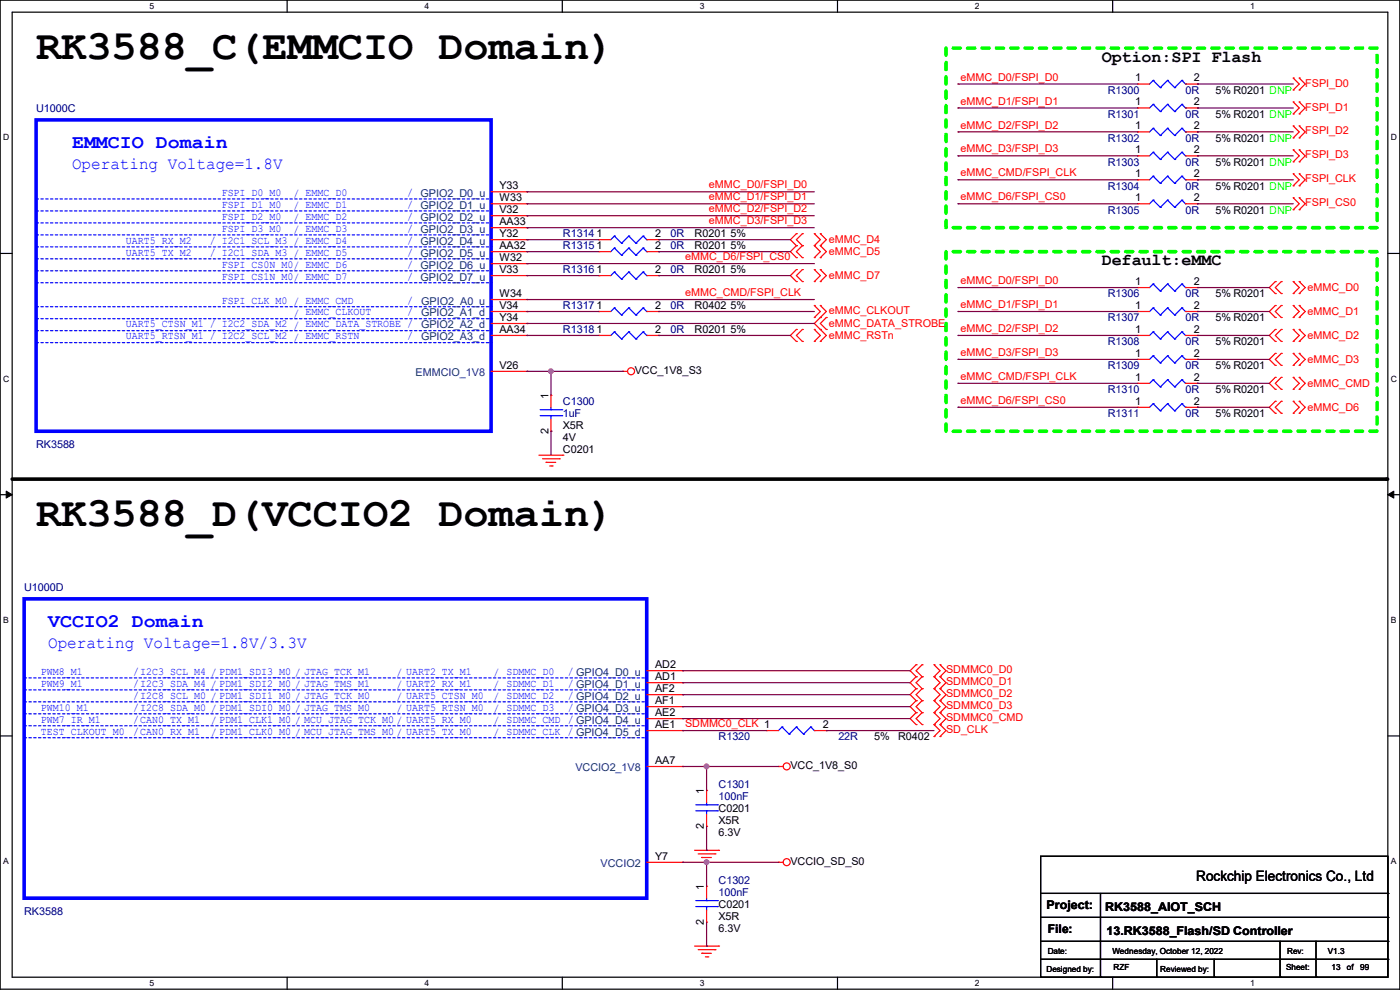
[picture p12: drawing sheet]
<svg xmlns="http://www.w3.org/2000/svg" width="297mm" height="210mm" viewBox="0 0 297 210" stroke-linecap="round" stroke-linejoin="round" font-family="sans-serif">
<path d="M0 0h297v209.8h-297zM2.6 2.6h291.8v204.7h-291.8z" fill="none" stroke="#000" stroke-width=".25"/>
<g fill="#fff">
<path d="M31.7 .3h1v2h-1z"/>
<path d="M31.7 207.6h1v1.9h-1z"/>
</g>
<path d="M60.9 0v2.6M60.9 207.3v2.5" fill="none" stroke="#000" stroke-width=".25"/>
<g fill="#fff">
<path d="M90.1 .3h1v2h-1z"/>
<path d="M90.1 207.6h1v1.9h-1z"/>
</g>
<path d="M119.3 0v2.6M119.3 207.3v2.5" fill="none" stroke="#000" stroke-width=".25"/>
<g fill="#fff">
<path d="M148.5 .3h.9v2h-.9z"/>
<path d="M148.5 207.6h.9v1.9h-.9z"/>
</g>
<path d="M177.7 0v2.6M177.7 207.3v2.5" fill="none" stroke="#000" stroke-width=".25"/>
<g fill="#fff">
<path d="M206.8 .3h1v2h-1z"/>
<path d="M206.8 207.6h1v1.9h-1z"/>
</g>
<path d="M236.1 0v2.6M236.1 207.3v2.5" fill="none" stroke="#000" stroke-width=".25"/>
<g fill="#fff">
<path d="M265.2 .3h1v2h-1z"/>
<path d="M265.2 207.6h1v1.9h-1z"/>
<path d="M.7 28.2h1.2v1.9h-1.2z"/>
<path d="M295.1 28.2h1.2v1.9h-1.2z"/>
<path d="M.7 79.3h1.2v2h-1.2z"/>
<path d="M295.1 79.3h1.2v2h-1.2z"/>
</g>
<path d="M0 53.8h2.6M294.4 53.8h2.6" fill="none" stroke="#000" stroke-width=".25"/>
<g fill="#fff">
<path d="M.7 130.5h1.2v2h-1.2z"/>
<path d="M295.1 130.5h1.1v2h-1.1z"/>
</g>
<path d="M0 104.9h2.6M294.4 104.9h2.6" fill="none" stroke="#000" stroke-width=".25"/>
<path d="M1.3 104.2l1.3 .7-1.3 .8zM294.4 104.9l1.3-.7v1.5z" fill="#000" stroke="#000" stroke-width=".21"/>
<g fill="#fff">
<path d="M.7 181.7h1.2v2h-1.2z"/>
<path d="M295.1 181.7h1.1v2h-1.1z"/>
</g>
<g fill="none" stroke="#000" stroke-width=".25">
<path d="M0 156.1h2.6M294.4 156.1h2.6M220.8 181.7h73.6v25.6h-73.6zM220.8 189.5h73.6M220.8 194.6h73.6M220.8 199.7h73.6M233.5 189.5v17.8M271.6 199.7v7.6M279.2 199.7v7.6M294.4 189.5h.1M294.4 194.6h.1M294.4 199.7h.1"/>
<path d="M220.8 203.5h73.6M233.5 207.3h.1M245.4 207.3h.1M245.4 203.5v3.8M257.6 207.3h.1M257.6 203.5v3.8M271.6 207.3h.1M279.2 207.3h.1M294.4 203.5h.1"/>
</g>
<path d="M2.6 101.6h291.6" fill="none" stroke="#000" stroke-width=".76"/>
<circle cx="294.2" cy="101.6" r=".38" fill="#000"/>
<path d="M200.7 10.2h91.4v38.1h-91.4zM200.7 53.4h91.4v38.1h-91.4z" fill="none" stroke="#0f0" stroke-width=".76" stroke-dasharray="1.5 1.5"/>
<g fill="none" stroke="#f00" stroke-width=".25">
<path d="M241.3 17.8h.1M241.3 17.8h2.6M251.5 17.8h2.5M254 17.8h.1M274.4 19.1h.1M274.4 16.6h.1M274.4 16.6l1.2 1.2-1.2 1.3M275.6 19.1h.1M275.6 16.6h.1M275.6 16.6l1.3 1.2-1.3 1.3M241.3 28h.1M241.3 33.1h.1"/>
<path d="M241.3 22.9h.1M241.3 38.1h.1M241.3 28h2.6M241.3 33.1h2.6M241.3 22.9h2.6M241.3 38.1h2.6M251.5 28h2.5M251.5 33.1h2.5M251.5 22.9h2.5M251.5 38.1h2.5M254 28h.1M254 33.1h.1"/>
<path d="M254 22.9h.1M254 38.1h.1M274.4 24.2h.1M274.4 21.6h.1M274.4 29.3h.1M274.4 26.7h.1M274.4 34.3h.1M274.4 31.8h.1M274.4 39.4h.1M274.4 36.9h.1M274.4 21.6l1.2 1.3-1.2 1.3M274.4 26.7l1.2 1.3-1.2 1.3"/>
<path d="M274.4 31.8l1.2 1.3-1.2 1.2M274.4 36.9l1.2 1.2-1.2 1.3M275.6 24.2h.1M275.6 21.6h.1M275.6 29.3h.1M275.6 26.7h.1M275.6 34.3h.1M275.6 31.8h.1M275.6 39.4h.1M275.6 36.9h.1M275.6 21.6l1.3 1.3-1.3 1.3M275.6 26.7l1.3 1.3-1.3 1.3"/>
<path d="M275.6 31.8l1.3 1.3-1.3 1.2M275.6 36.9l1.3 1.2-1.3 1.3M104.2 50.8h7.6M104.2 45.8h7.6M104.2 58.5h7.6M104.2 55.9h7.6M104.2 43.2h7.6M104.2 40.7h7.6M104.2 53.4h7.6M104.2 48.3h7.6M111.8 45.8h.1M111.8 58.5h.1"/>
<path d="M111.8 55.9h.1M111.8 43.2h.1M111.8 50.8h.1M111.8 40.7h.1M111.8 53.4h.1M111.8 48.3h.1M127 50.8h.1M127 53.4h.1M127 58.5h.1M127 50.8h2.6M127 58.5h2.6M127 53.4h2.6"/>
<path d="M137.2 50.8h2.5M137.2 58.5h2.5M137.2 53.4h2.5M139.7 50.8h.1M139.7 53.4h.1M139.7 58.5h.1M169 57.2h.1M169 59.7h.1M169 49.6h.1M169 52.1h.1M169 54.7h.1M169 57.2l-1.3 1.3 1.3 1.2"/>
<path d="M169 49.6l-1.3 1.2 1.3 1.3M169 52.1l-1.3 1.3 1.3 1.3M170.2 59.7h.1M170.2 57.2h.1M170.2 52.1h.1M170.2 49.6h.1M170.2 54.7h.1M170.2 57.2l-1.2 1.3 1.2 1.2M170.2 49.6l-1.2 1.2 1.2 1.3M170.2 52.1l-1.2 1.3 1.2 1.3M172.8 59.7h.1M172.8 57.2h.1"/>
<path d="M172.8 52.1h.1M172.8 49.6h.1M172.8 54.7h.1M172.8 52.1l1.2 1.3-1.2 1.3M172.8 57.2l1.2 1.3-1.2 1.2M172.8 49.6l1.2 1.2-1.2 1.3M174 59.7h.1M174 57.2h.1M174 52.1h.1M174 49.6h.1M174 54.7h.1M174 49.6l1.3 1.2-1.3 1.3"/>
<path d="M174 57.2l1.3 1.3-1.3 1.2M174 52.1l1.3 1.3-1.3 1.3M241.3 43.2h.1M241.3 43.2h2.6M251.5 43.2h2.5M254 43.2h.1M270.6 59.7h.1M270.6 59.7l-1.3 1.3 1.3 1.3M271.8 59.7h.1M271.8 59.7l-1.2 1.3 1.2 1.3M274.4 44.5h.1M274.4 42h.1"/>
<path d="M274.4 59.7h.1M274.4 42l1.2 1.2-1.2 1.3M274.4 59.7l1.2 1.3-1.2 1.3M275.6 44.5h.1M275.6 42h.1M275.6 59.7h.1M275.6 42l1.3 1.2-1.3 1.3M275.6 59.7l1.3 1.3-1.3 1.3M104.2 78.8h7.6M104.2 71.2h7.6M104.2 66.1h7.6M104.2 63.5h7.6"/>
<path d="M104.2 68.6h7.6M111.8 78.8h.1M111.8 66.1h.1M111.8 63.5h.1M111.8 68.6h.1M111.8 71.2h.1M127 71.2h.1M127 66.1h.1M127 71.2h2.6M127 66.1h2.6M132.1 78.8h.1M132.1 78.8h1"/>
<path d="M137.2 71.2h2.5M137.2 66.1h2.5M139.7 71.2h.1M139.7 66.1h.1M169 69.9h.1M169 72.4h.1M169 69.9l-1.3 1.3 1.3 1.2M170.2 72.4h.1M170.2 69.9h.1M170.2 69.9l-1.2 1.3 1.2 1.2M172.8 72.4h.1M172.8 69.9h.1"/>
<path d="M172.8 67.4h.1M172.8 64.8h.1M172.8 64.8l1.2 1.3-1.2 1.3M172.8 69.9l1.2 1.3-1.2 1.2M174 72.4h.1M174 69.9h.1M174 67.4h.1M174 64.8h.1M174 64.8l1.3 1.3-2.5 2.5 2.5 2.6-1.3 1.2M175.3 69.9h.1M175.3 67.4h.1M175.3 67.4l-1.3 1.2 1.3 1.3"/>
<path d="M241.3 61h.1M241.3 76.2h.1M241.3 71.2h.1M241.3 66.1h.1M241.3 71.2h2.6M241.3 66.1h2.6M241.3 61h2.6M241.3 76.2h2.6M251.5 71.2h2.5M251.5 66.1h2.5M251.5 61h2.5M251.5 76.2h2.5"/>
<path d="M254 61h.1M254 76.2h.1M254 71.2h.1M254 66.1h.1M270.6 62.3h.1M270.6 64.8h.1M270.6 67.4h.1M270.6 69.9h.1M270.6 72.4h.1M270.6 75h.1M270.6 77.5h.1M270.6 64.8l-1.3 1.3 1.3 1.3"/>
<path d="M270.6 69.9l-1.3 1.3 1.3 1.2M270.6 75l-1.3 1.2 1.3 1.3M271.8 62.3h.1M271.8 67.4h.1M271.8 64.8h.1M271.8 72.4h.1M271.8 69.9h.1M271.8 77.5h.1M271.8 75h.1M271.8 64.8l-1.2 1.3 1.2 1.3M271.8 69.9l-1.2 1.3 1.2 1.2M271.8 75l-1.2 1.2 1.2 1.3"/>
<path d="M274.4 62.3h.1M274.4 67.4h.1M274.4 64.8h.1M274.4 72.4h.1M274.4 69.9h.1M274.4 77.5h.1M274.4 75h.1M274.4 69.9l1.2 1.3-1.2 1.2M274.4 64.8l1.2 1.3-1.2 1.3M274.4 75l1.2 1.2-1.2 1.3M275.6 62.3h.1M275.6 67.4h.1"/>
<path d="M275.6 64.8h.1M275.6 72.4h.1M275.6 69.9h.1M275.6 77.5h.1M275.6 75h.1M275.6 64.8l1.3 1.3-1.3 1.3M275.6 69.9l1.3 1.3-1.3 1.2M275.6 75l1.3 1.2-1.3 1.3M114.3 96.6h5.1M115.1 97.3h3.6M115.9 98.1h.1M115.9 98.1h2"/>
<path d="M116.6 98.8h.5M116.9 83.9h.1M116.9 91.5h.1M116.9 83.9v2.5M116.9 88.9v2.6M117.1 98.8h.1M118.7 97.3h.1M119.4 96.6h.1M241.3 86.4h.1M241.3 81.3h.1M241.3 86.4h2.6M241.3 81.3h2.6"/>
<path d="M251.5 86.4h2.5M251.5 81.3h2.5M254 86.4h.1M254 81.3h.1M270.6 80.1h.1M270.6 82.6h.1M270.6 85.1h.1M270.6 87.7h.1M270.6 80.1l-1.3 1.2 1.3 1.3M270.6 85.1l-1.3 1.3 1.3 1.3M271.8 82.6h.1M271.8 80.1h.1"/>
<path d="M271.8 87.7h.1M271.8 85.1h.1M271.8 80.1l-1.2 1.2 1.2 1.3M271.8 85.1l-1.2 1.3 1.2 1.3M274.4 82.6h.1M274.4 80.1h.1M274.4 87.7h.1M274.4 85.1h.1M274.4 80.1l1.2 1.2-1.2 1.3M274.4 85.1l1.2 1.3-1.2 1.3M275.6 82.6h.1M275.6 80.1h.1"/>
<path d="M275.6 87.7h.1M275.6 85.1h.1M275.6 80.1l1.3 1.2-1.3 1.3M275.6 85.1l1.3 1.3-1.3 1.3M137.2 155h7.6M137.2 147.4h7.6M137.2 149.9h7.6M137.2 152.4h7.6M137.2 142.3h7.6M137.2 144.8h7.6M144.8 147.4h.1M144.8 149.9h.1"/>
<path d="M144.8 152.4h.1M144.8 155h.1M144.8 142.3h.1M144.8 144.8h.1M162.6 155h.1M162.6 155h2.5M172.8 155h2.5M175.3 155h.1M194.4 151.2h.1M194.4 153.7h.1M194.4 146.1h.1M194.4 148.6h.1"/>
<path d="M194.4 141h.1M194.4 143.6h.1M194.4 148.6l-1.3 1.3 1.3 1.3M194.4 146.1l-1.3 1.3 1.3 1.2M194.4 151.2l-1.3 1.2 1.3 1.3M194.4 143.6l-1.3 1.2 1.3 1.3M194.4 141l-1.3 1.3 1.3 1.3M195.6 153.7h.1M195.6 151.2h.1M195.6 148.6h.1M195.6 146.1h.1M195.6 143.6h.1"/>
<path d="M195.6 141h.1M195.6 146.1l-1.2 1.3 1.2 1.2M195.6 151.2l-1.2 1.2 1.2 1.3M195.6 141l-1.2 1.3 1.2 1.3M195.6 148.6l-1.2 1.3 1.2 1.3M195.6 143.6l-1.2 1.2 1.2 1.3M198.2 153.7h.1M198.2 151.2h.1M198.2 148.6h.1M198.2 146.1h.1M198.2 143.6h.1M198.2 141h.1"/>
<path d="M198.2 156.3h.1M198.2 141l1.2 1.3-1.2 1.3M198.2 146.1l1.2 1.3-1.2 1.2M198.2 151.2l1.2 1.2-1.2 1.3M198.2 153.7l1.2 1.3-1.2 1.3M198.2 143.6l1.2 1.2-1.2 1.3M198.2 148.6l1.2 1.3-1.2 1.3M199.4 153.7h.1M199.4 151.2h.1M199.4 148.6h.1M199.4 146.1h.1M199.4 143.6h.1"/>
<path d="M199.4 141h.1M199.4 156.3h.1M199.4 141l1.3 1.3-1.3 1.3M199.4 146.1l1.3 1.3-1.3 1.2M199.4 143.6l1.3 1.2-1.3 1.3M199.4 151.2l1.3 1.2-1.3 1.3M199.4 153.7l1.3 1.3-1.3 1.3M199.4 148.6l1.3 1.3-1.3 1.3M137.2 162.6h7.6M144.8 162.6h.1M149.9 167.7h.1M149.9 175.3h.1"/>
<path d="M149.9 167.7v2.5M149.9 172.8v2.5M165.1 162.6h.1M165.1 162.6h1.1M137.2 182.9h7.6M144.8 182.9h.1M147.4 180.4h5M148.1 181.1h3.6M148.9 181.9h.1M148.9 181.9h2M149.6 182.7h.6M149.9 188h.1"/>
<path d="M149.9 195.6h.1M149.9 188v2.5M149.9 193.1v2.5M150.2 182.7h.1M151.7 181.1h.1M152.4 180.4h.1M165.1 182.9h.1M165.1 182.9h1.1M147.4 200.7h5M148.1 201.5h3.6M148.9 202.2h.1M148.9 202.2h2"/>
<path d="M149.6 203h.6M150.2 203h.1M151.7 201.5h.1M152.4 200.7h.1"/>
<circle cx="133.9" cy="78.8" r=".74"/>
<circle cx="166.9" cy="162.6" r=".74"/>
<circle cx="166.9" cy="182.9" r=".74"/>
</g>
<g fill="none" stroke="#00f" stroke-width=".25">
<path d="M244.6 17.1h.1M244.6 17.1l-.7 .7M244.6 17.1l1.6 1.5M246.2 18.6h.1M247.7 17.1h.1M247.7 17.1l-1.5 1.5M247.7 17.1l1.5 1.5M249.2 18.6h.1M250.7 17.1h.1M250.7 17.1l-1.5 1.5M250.7 17.1l.8 .7M251.5 17.8h.1"/>
<path d="M244.6 27.2h.1M244.6 32.3h.1M244.6 22.1h.1M244.6 37.4h.1M244.6 27.2l-.7 .8M244.6 27.2l1.6 1.5M244.6 32.3l-.7 .8M244.6 32.3l1.6 1.5M244.6 22.1l-.7 .8M244.6 22.1l1.6 1.6M244.6 37.4l-.7 .7M244.6 37.4l1.6 1.5"/>
<path d="M246.2 28.7h.1M246.2 33.8h.1M246.2 23.7h.1M246.2 38.9h.1M247.7 27.2h.1M247.7 32.3h.1M247.7 22.1h.1M247.7 37.4h.1M247.7 27.2l-1.5 1.5M247.7 27.2l1.5 1.5M247.7 32.3l-1.5 1.5M247.7 32.3l1.5 1.5"/>
<path d="M247.7 22.1l-1.5 1.6M247.7 22.1l1.5 1.6M247.7 37.4l-1.5 1.5M247.7 37.4l1.5 1.5M249.2 28.7h.1M249.2 33.8h.1M249.2 23.7h.1M249.2 38.9h.1M250.7 27.2h.1M250.7 32.3h.1M250.7 22.1h.1M250.7 37.4h.1"/>
<path d="M250.7 27.2l-1.5 1.5M250.7 27.2l.8 .8M250.7 32.3l-1.5 1.5M250.7 32.3l.8 .8M250.7 22.1l-1.5 1.6M250.7 22.1l.8 .8M250.7 37.4l-1.5 1.5M250.7 37.4l.8 .7M251.5 28h.1M251.5 33.1h.1M251.5 22.9h.1M251.5 38.1h.1"/>
<path d="M130.3 50.1h.1M130.3 52.6h.1M130.3 57.7h.1M130.3 50.1l-.7 .7M130.3 50.1l1.6 1.5M130.3 52.6l-.7 .8M130.3 52.6l1.6 1.5M130.3 57.7l-.7 .8M130.3 57.7l1.6 1.5M131.9 51.6h.1M131.9 54.1h.1M131.9 59.2h.1"/>
<path d="M133.4 50.1h.1M133.4 52.6h.1M133.4 57.7h.1M133.4 50.1l-1.5 1.5M133.4 50.1l1.5 1.5M133.4 52.6l-1.5 1.5M133.4 52.6l1.5 1.5M133.4 57.7l-1.5 1.5M133.4 57.7l1.5 1.5M134.9 51.6h.1M134.9 54.1h.1M134.9 59.2h.1"/>
<path d="M136.4 50.1h.1M136.4 52.6h.1M136.4 57.7h.1M136.4 50.1l-1.5 1.5M136.4 50.1l.8 .7M136.4 52.6l-1.5 1.5M136.4 52.6l.8 .8M136.4 57.7l-1.5 1.5M136.4 57.7l.8 .8M137.2 50.8h.1M137.2 53.4h.1M137.2 58.5h.1"/>
<path d="M244.6 42.5h.1M244.6 42.5l-.7 .7M244.6 42.5l1.6 1.5M246.2 44h.1M247.7 42.5h.1M247.7 42.5l-1.5 1.5M247.7 42.5l1.5 1.5M249.2 44h.1M250.7 42.5h.1M250.7 42.5l-1.5 1.5M250.7 42.5l.8 .7M251.5 43.2h.1"/>
<path d="M130.3 70.4h.1M130.3 65.3h.1M130.3 70.4l-.7 .8M130.3 70.4l1.6 1.5M130.3 65.3l-.7 .8M130.3 65.3l1.6 1.5M131.9 71.9h.1M131.9 66.8h.1M133.4 70.4h.1M133.4 65.3h.1M133.4 70.4l-1.5 1.5M133.4 70.4l1.5 1.5"/>
<path d="M133.4 65.3l-1.5 1.5M133.4 65.3l1.5 1.5M134.9 71.9h.1M134.9 66.8h.1M136.4 70.4h.1M136.4 65.3h.1M136.4 70.4l-1.5 1.5M136.4 70.4l.8 .8M136.4 65.3l-1.5 1.5M136.4 65.3l.8 .8M137.2 71.2h.1M137.2 66.1h.1"/>
<path d="M244.6 60.2h.1M244.6 75.5h.1M244.6 70.4h.1M244.6 65.3h.1M244.6 60.2l-.7 .8M244.6 60.2l1.6 1.6M244.6 75.5l-.7 .7M244.6 75.5l1.6 1.5M244.6 70.4l-.7 .8M244.6 70.4l1.6 1.5M244.6 65.3l-.7 .8M244.6 65.3l1.6 1.5"/>
<path d="M246.2 61.8h.1M246.2 77h.1M246.2 71.9h.1M246.2 66.8h.1M247.7 60.2h.1M247.7 75.5h.1M247.7 70.4h.1M247.7 65.3h.1M247.7 60.2l-1.5 1.6M247.7 60.2l1.5 1.6M247.7 75.5l-1.5 1.5M247.7 75.5l1.5 1.5"/>
<path d="M247.7 70.4l-1.5 1.5M247.7 70.4l1.5 1.5M247.7 65.3l-1.5 1.5M247.7 65.3l1.5 1.5M249.2 61.8h.1M249.2 77h.1M249.2 71.9h.1M249.2 66.8h.1M250.7 60.2h.1M250.7 75.5h.1M250.7 70.4h.1M250.7 65.3h.1"/>
<path d="M250.7 60.2l-1.5 1.6M250.7 60.2l.8 .8M250.7 75.5l-1.5 1.5M250.7 75.5l.8 .7M250.7 70.4l-1.5 1.5M250.7 70.4l.8 .8M250.7 65.3l-1.5 1.5M250.7 65.3l.8 .8M251.5 61h.1M251.5 76.2h.1M251.5 71.2h.1M251.5 66.1h.1"/>
<path d="M114.6 88.2h4.6M114.6 86.9h4.6M116.9 86.9h.1M116.9 88.2h.1M116.9 86.4v.5M116.9 88.2v.7M119.2 88.2h.1M119.2 86.9h.1M244.6 85.6h.1M244.6 80.6h.1M244.6 85.6l-.7 .8M244.6 85.6l1.6 1.6"/>
<path d="M244.6 80.6l-.7 .7M244.6 80.6l1.6 1.5M246.2 87.2h.1M246.2 82.1h.1M247.7 85.6h.1M247.7 80.6h.1M247.7 85.6l-1.5 1.6M247.7 85.6l1.5 1.6M247.7 80.6l-1.5 1.5M247.7 80.6l1.5 1.5M249.2 87.2h.1M249.2 82.1h.1"/>
<path d="M250.7 85.6h.1M250.7 80.6h.1M250.7 85.6l-1.5 1.6M250.7 85.6l.8 .8M250.7 80.6l-1.5 1.5M250.7 80.6l.8 .7M251.5 86.4h.1M251.5 81.3h.1M165.9 154.2h.1M165.9 154.2l-.8 .8M165.9 154.2l1.5 1.5M167.4 155.7h.1"/>
<path d="M169 154.2h.1M169 154.2l-1.6 1.5M169 154.2l1.5 1.5M170.5 155.7h.1M172 154.2h.1M172 154.2l-1.5 1.5M172 154.2l.8 .8M172.8 155h.1M147.6 172h4.6M147.6 170.7h4.6M149.9 170.7h.1M149.9 172h.1"/>
<path d="M149.9 170.2v.5M149.9 172v.8M152.2 172h.1M152.2 170.7h.1M147.6 192.3h4.6M147.6 191.1h4.6M149.9 191.1h.1M149.9 192.3h.1M149.9 190.5v.6M149.9 192.3v.8M152.2 192.3h.1M152.2 191.1h.1"/>
</g>
<path d="M7.7 25.4h96.5v66.1h-96.5zM5.1 127h132.1v63.5h-132.1z" fill="none" stroke="#00f" stroke-width=".76"/>
<g fill="none" stroke="#00f" stroke-width=".25" stroke-dasharray=".5 .5">
<path d="M7.7 60h96.5M7.7 47.3h96.5M7.7 44.7h96.5M7.7 57.4h96.5M7.7 54.9h96.5M7.7 52.4h96.5M7.7 42.2h96.5M7.7 49.8h96.5M104.2 60h.1M104.2 47.3h.1M104.2 44.7h.1M104.2 57.4h.1"/>
<path d="M104.2 54.9h.1M104.2 52.4h.1M104.2 42.2h.1M104.2 49.8h.1M7.7 65.1h96.5M7.7 72.7h96.5M7.7 67.6h96.5M7.7 70.1h96.5M104.2 65.1h.1M104.2 72.7h.1M104.2 67.6h.1M104.2 70.1h.1"/>
<path d="M5.1 151.4h131.8M5.1 154h131.8M5.1 148.9h131.8M5.1 146.3h131.8M5.1 156.5h131.8M5.1 143.8h131.8M136.9 151.4h.1M136.9 154h.1M136.9 148.9h.1M136.9 146.3h.1M136.9 156.5h.1M136.9 143.8h.1"/>
</g>
<g fill="none" stroke="#800040" stroke-width=".25">
<path d="M203.2 17.8h.1M203.2 17.8h38.1M254 17.8h.1M254 17.8h20.4M203.2 38.1h.1M203.2 33.1h.1M203.2 28h.1M203.2 22.9h.1M203.2 38.1h38.1M203.2 33.1h38.1M203.2 28h38.1M203.2 22.9h38.1"/>
<path d="M254 22.9h.1M254 28h.1M254 33.1h.1M254 38.1h.1M254 38.1h20.4M254 33.1h20.4M254 28h20.4M254 22.9h20.4M111.8 40.7h.1M111.8 43.2h.1M111.8 45.8h.1M111.8 48.3h.1"/>
<path d="M111.8 55.9h.1M111.8 50.8h.1M111.8 53.4h.1M111.8 58.5h.1M111.8 43.2h61M111.8 40.7h61M111.8 45.8h61M111.8 48.3h61M111.8 55.9h61M111.8 50.8h15.2M111.8 53.4h15.2M111.8 58.5h15.2"/>
<path d="M139.7 50.8h.1M139.7 53.4h.1M139.7 58.5h.1M139.7 50.8h28M139.7 53.4h28M139.7 58.5h28M203.2 43.2h.1M203.2 43.2h38.1M254 43.2h.1M254 43.2h20.4M111.8 78.8h.1M111.8 63.5h.1"/>
<path d="M111.8 68.6h.1M111.8 66.1h.1M111.8 71.2h.1M111.8 78.8h20.3M111.8 71.2h15.2M111.8 66.1h15.2M111.8 63.5h61M111.8 68.6h61M116.9 78.8h.1M116.9 78.8v5.1M132.1 78.8h.1M139.7 66.1h.1"/>
<path d="M139.7 71.2h.1M139.7 71.2h28M139.7 66.1h33.1M203.2 61h.1M203.2 76.2h.1M203.2 71.2h.1M203.2 66.1h.1M203.2 61h38.1M203.2 76.2h38.1M203.2 71.2h38.1M203.2 66.1h38.1M254 61h.1"/>
<path d="M254 66.1h.1M254 71.2h.1M254 76.2h.1M254 61h15.3M254 76.2h15.3M254 71.2h15.3M254 66.1h15.3M116.9 91.5h.1M116.9 91.5v5.1M203.2 86.4h.1M203.2 81.3h.1M203.2 86.4h38.1"/>
<path d="M203.2 81.3h38.1M254 81.3h.1M254 86.4h.1M254 86.4h15.3M254 81.3h15.3M144.8 152.4h.1M144.8 142.3h.1M144.8 144.8h.1M144.8 147.4h.1M144.8 149.9h.1M144.8 155h.1M144.8 152.4h48.3"/>
<path d="M144.8 142.3h48.3M144.8 144.8h48.3M144.8 147.4h48.3M144.8 149.9h48.3M144.8 155h17.8M175.3 155h.1M175.3 155h22.9M144.8 162.6h.1M144.8 162.6h20.3M149.9 162.6h.1M149.9 162.6v5.1M149.9 175.3v5.1"/>
<path d="M144.8 182.9h.1M144.8 182.9h20.3M149.9 182.9h.1M149.9 180.4h.1M149.9 182.9v5.1M149.9 195.6v5.1M149.9 200.7h.1"/>
</g>
<g fill="#f0f" stroke="#f0f" stroke-width=".25">
<circle cx="149.9" cy="182.9" r=".49"/>
<circle cx="116.9" cy="78.8" r=".49"/>
<circle cx="149.9" cy="162.6" r=".49"/>
</g>
<g font-size="8.9">
<text x="7.7" y="12.5">RK3588_C(EMMCIO Domain)</text>
<text x="7.7" y="111.6">RK3588_D(VCCIO2 Domain)</text>
</g>
<g font-size="4.1" fill="#00f">
<text x="15.3" y="31.4">EMMCIO Domain</text>
<text x="10.2" y="133">VCCIO2 Domain</text>
</g>
<g font-size="3.6">
<text x="233.7" y="13.1">Option:SPI Flash</text>
<text x="233.7" y="56.3">Default:eMMC</text>
</g>
<g font-size="3.6" fill="#00f">
<text x="15.3" y="35.9">Operating Voltage=1.8V</text>
<text x="10.2" y="137.5">Operating Voltage=1.8V/3.3V</text>
</g>
<text font-size="3" x="253.8" y="186.9">Rockchip Electronics Co., Ltd</text>
<g font-size="2.5">
<text x="222" y="192.9">Project:</text>
<text x="222.3" y="198">File:</text>
<text x="234.5" y="193.2">RK3588_AIOT_SCH</text>
<text x="234.7" y="198.2">13.RK3588_Flash/SD Controller</text>
</g>
<g font-size="2.3" fill="#f00">
<text x="203.8" y="17.1">eMMC_D0/FSPI_D0</text>
<text x="203.8" y="22.2">eMMC_D1/FSPI_D1</text>
<text x="276.9" y="18.4">FSPI_D0</text>
<text x="276.9" y="23.5">FSPI_D1</text>
<text x="203.8" y="27.3">eMMC_D2/FSPI_D2</text>
<text x="276.9" y="28.5">FSPI_D2</text>
<text x="203.8" y="32.3">eMMC_D3/FSPI_D3</text>
<text x="276.9" y="33.6">FSPI_D3</text>
<text x="150.4" y="40">eMMC_D0/FSPI_D0</text>
<text x="203.8" y="37.4">eMMC_CMD/FSPI_CLK</text>
<text x="276.9" y="38.7">FSPI_CLK</text>
<text x="150.4" y="42.5">eMMC_D1/FSPI_D1</text>
<text x="150.4" y="45">eMMC_D2/FSPI_D2</text>
<text x="150.4" y="47.6">eMMC_D3/FSPI_D3</text>
<text x="203.8" y="42.5">eMMC_D6/FSPI_CS0</text>
<text x="276.9" y="43.8">FSPI_CS0</text>
<text x="175.8" y="51.6">eMMC_D4</text>
<text x="145.3" y="55.2">eMMC_D6/FSPI_CS0</text>
<text x="175.8" y="59.3">eMMC_D7</text>
<text x="175.8" y="54.2">eMMC_D5</text>
<text x="145.3" y="62.8">eMMC_CMD/FSPI_CLK</text>
<text x="203.8" y="60.3">eMMC_D0/FSPI_D0</text>
<text x="203.8" y="65.4">eMMC_D1/FSPI_D1</text>
<text x="277.4" y="61.8">eMMC_D0</text>
<text x="175.8" y="72">eMMC_RSTn</text>
<text x="175.8" y="69.4">eMMC_DATA_STROBE</text>
<text x="175.8" y="66.6">eMMC_CLKOUT</text>
<text x="203.8" y="70.4">eMMC_D2/FSPI_D2</text>
<text x="277.4" y="66.9">eMMC_D1</text>
<text x="277.4" y="72">eMMC_D2</text>
<text x="203.8" y="75.5">eMMC_D3/FSPI_D3</text>
<text x="277.4" y="77">eMMC_D3</text>
<text x="203.8" y="80.6">eMMC_CMD/FSPI_CLK</text>
<text x="277.4" y="82.1">eMMC_CMD</text>
<text x="203.8" y="85.7">eMMC_D6/FSPI_CS0</text>
<text x="277.4" y="87.2">eMMC_D6</text>
<text x="200.7" y="142.8">SDMMC0_D0</text>
<text x="200.7" y="147.9">SDMMC0_D2</text>
<text x="200.7" y="145.4">SDMMC0_D1</text>
<text x="145.3" y="154.3">SDMMC0_CLK 1</text>
<text x="200.7" y="153">SDMMC0_CMD</text>
<text x="200.7" y="150.5">SDMMC0_D3</text>
<text x="200.7" y="155.5">SD_CLK</text>
</g>
<g font-size="2.3">
<text x="240.8" y="17.3">1</text>
<text x="253.3" y="17.3">2</text>
<text x="240.8" y="22.4">1</text>
<text x="253.3" y="22.4">2</text>
<text x="257.9" y="19.9">5% R0201 DNP</text>
<text x="240.8" y="27.4">1</text>
<text x="253.3" y="27.4">2</text>
<text x="257.9" y="25">5% R0201 DNP</text>
<text x="240.8" y="32.5">1</text>
<text x="253.3" y="32.5">2</text>
<text x="257.9" y="30.1">5% R0201 DNP</text>
<text x="257.9" y="35.1">5% R0201 DNP</text>
<text x="106" y="40.1">Y33</text>
<text x="240.8" y="37.6">1</text>
<text x="253.3" y="37.6">2</text>
<text x="257.9" y="40.2">5% R0201 DNP</text>
<text x="106" y="45.2">V32</text>
<text x="106" y="42.7">W33</text>
<text x="106" y="47.8">AA33</text>
<text x="240.8" y="42.7">1</text>
<text x="253.3" y="42.7">2</text>
<text x="257.9" y="45.3">5% R0201 DNP</text>
<text x="106" y="50.3">Y32</text>
<text x="106" y="52.8">AA32</text>
<text x="139" y="50.3">2</text>
<text x="139" y="52.8">2</text>
<text x="147.4" y="50.4">R0201 5%</text>
<text x="147.4" y="52.9">R0201 5%</text>
<text x="106" y="57.9">V33</text>
<text x="106" y="55.4">W32</text>
<text x="139" y="57.9">2</text>
<text x="147.4" y="58">R0201 5%</text>
<text x="106" y="65.5">V34</text>
<text x="106" y="63">W34</text>
<text x="139" y="65.5">2</text>
<text x="147.4" y="65.6">R0402 5%</text>
<text x="240.8" y="60.5">1</text>
<text x="240.8" y="65.5">1</text>
<text x="253.3" y="60.5">2</text>
<text x="253.3" y="65.5">2</text>
<text x="257.9" y="63.1">5% R0201</text>
<text x="106" y="68.1">Y34</text>
<text x="106" y="70.6">AA34</text>
<text x="139" y="70.6">2</text>
<text x="147.4" y="70.7">R0201 5%</text>
<text x="240.8" y="70.6">1</text>
<text x="253.3" y="70.6">2</text>
<text x="257.9" y="68.2">5% R0201</text>
<text x="240.8" y="75.7">1</text>
<text x="253.3" y="75.7">2</text>
<text x="257.9" y="73.2">5% R0201</text>
<text x="106" y="78.2">V26</text>
<text x="134.7" y="79.3">VCC_1V8_S3</text>
<text x="240.8" y="80.8">1</text>
<text x="253.3" y="80.8">2</text>
<text x="257.9" y="83.4">5% R0201</text>
<text x="257.9" y="78.3">5% R0201</text>
<text x="116.3" y="84.6" transform="rotate(-90 116.3 84.6)">1</text>
<text x="240.8" y="85.9">1</text>
<text x="253.3" y="85.9">2</text>
<text x="257.9" y="88.5">5% R0201</text>
<text x="116.3" y="92" transform="rotate(-90 116.3 92)">2</text>
<text x="119.4" y="91">X5R</text>
<text x="119.4" y="93.6">4V</text>
<text x="119.4" y="96.1">C0201</text>
<text x="139" y="141.7">AD2</text>
<text x="139" y="146.8">AF2</text>
<text x="139" y="149.4">AF1</text>
<text x="139" y="144.3">AD1</text>
<text x="139" y="151.9">AE2</text>
<text x="139" y="154.4">AE1</text>
<text x="174.5" y="154.4">2</text>
<text x="185.5" y="157.1">5%</text>
<text x="190.5" y="157.1">R0402</text>
<text x="139" y="162.1">AA7</text>
<text x="167.7" y="163.2">VCC_1V8_S0</text>
<text x="149.4" y="168.4" transform="rotate(-90 149.4 168.4)">1</text>
<text x="152.4" y="172.3">C0201</text>
<text x="149.4" y="175.8" transform="rotate(-90 149.4 175.8)">2</text>
<text x="152.4" y="174.8">X5R</text>
<text x="152.4" y="177.4">6.3V</text>
<text x="139" y="182.4">Y7</text>
<text x="167.7" y="183.5">VCCIO_SD_S0</text>
<text x="149.4" y="188.8" transform="rotate(-90 149.4 188.8)">1</text>
<text x="149.4" y="196.1" transform="rotate(-90 149.4 196.1)">2</text>
<text x="152.4" y="192.6">C0201</text>
<text x="152.4" y="195.2">X5R</text>
<text x="152.4" y="197.7">6.3V</text>
</g>
<g font-size="2.3" fill="#000080">
<text x="7.7" y="23.7">U1000C</text>
<text x="235" y="19.9">R1300</text>
<text x="251.5" y="19.9">0R</text>
<text x="235" y="25">R1301</text>
<text x="251.5" y="25">0R</text>
<text x="235" y="30.1">R1302</text>
<text x="235" y="35.1">R1303</text>
<text x="251.5" y="30.1">0R</text>
<text x="251.5" y="35.1">0R</text>
<text x="235" y="40.2">R1304</text>
<text x="251.5" y="40.2">0R</text>
<text x="235" y="45.3">R1305</text>
<text x="251.5" y="45.3">0R</text>
<text x="119.4" y="50.4">R13141</text>
<text x="119.4" y="52.9">R13151</text>
<text x="142.3" y="50.4">0R</text>
<text x="142.3" y="52.9">0R</text>
<text x="119.4" y="58">R13161</text>
<text x="142.3" y="58">0R</text>
<text x="119.4" y="65.6">R13171</text>
<text x="142.3" y="65.6">0R</text>
<text x="235" y="63.1">R1306</text>
<text x="251.5" y="63.1">0R</text>
<text x="119.4" y="70.7">R13181</text>
<text x="142.3" y="70.7">0R</text>
<text x="235" y="68.2">R1307</text>
<text x="251.5" y="68.2">0R</text>
<text x="235" y="73.2">R1308</text>
<text x="251.5" y="73.2">0R</text>
<text x="235" y="83.4">R1310</text>
<text x="235" y="78.3">R1309</text>
<text x="251.5" y="83.4">0R</text>
<text x="251.5" y="78.3">0R</text>
<text x="119.4" y="85.9">C1300</text>
<text x="119.4" y="88.5">1uF</text>
<text x="235" y="88.5">R1311</text>
<text x="251.5" y="88.5">0R</text>
<text x="7.7" y="95.1">RK3588</text>
<text x="5.1" y="125.3">U1000D</text>
<text x="152.4" y="157.1">R1320</text>
<text x="177.9" y="157.1">22R</text>
<text x="152.4" y="167.2">C1301</text>
<text x="152.4" y="169.8">100nF</text>
<text x="152.4" y="187.5">C1302</text>
<text x="152.4" y="190.1">100nF</text>
<text x="5.1" y="194.1">RK3588</text>
</g>
<g font-size="2.3" fill="#00f">
<text x="47" y="41.5">FSPI_D0_M0</text>
<text x="62.3" y="41.8">/ EMMC_D0</text>
<text x="86.4" y="41.5">/ GPIO2_D0_u</text>
<text x="47" y="44.1">FSPI_D1_M0</text>
<text x="47" y="46.6">FSPI_D2_M0</text>
<text x="62.3" y="44.3">/ EMMC_D1</text>
<text x="62.3" y="46.9">/ EMMC_D2</text>
<text x="86.4" y="46.6">/ GPIO2_D2_u</text>
<text x="86.4" y="44.1">/ GPIO2_D1_u</text>
<text x="26.7" y="51.7">UART5_RX_M2</text>
<text x="44.5" y="51.7">/ I2C1_SCL_M3 / EMMC_D4</text>
<text x="47" y="49.1">FSPI_D3_M0</text>
<text x="62.3" y="49.4">/ EMMC_D3</text>
<text x="86.4" y="51.7">/ GPIO2_D4_u</text>
<text x="86.4" y="49.1">/ GPIO2_D3_u</text>
<text x="26.7" y="54.2">UART5_TX_M2</text>
<text x="44.5" y="54.2">/ I2C1_SDA_M3 / EMMC_D5</text>
<text x="47" y="59.3">FSPI_CS1N_M0/ EMMC_D7</text>
<text x="47" y="56.8">FSPI_CS0N_M0/ EMMC_D6</text>
<text x="86.4" y="59.3">/ GPIO2_D7_u</text>
<text x="86.4" y="56.8">/ GPIO2_D6_u</text>
<text x="86.4" y="54.2">/ GPIO2_D5_u</text>
<text x="47" y="64.4">FSPI_CLK_M0 / EMMC_CMD</text>
<text x="86.4" y="64.4">/</text>
<text x="26.7" y="69.5">UART5_CTSN_M1 / I2C2_SDA_M2 / EMMC_DATA_STROBE /</text>
<text x="62.3" y="67.2">/ EMMC_CLKOUT</text>
<text x="86.4" y="66.9">/</text>
<text x="26.7" y="72">UART5_RTSN_M1 / I2C2_SCL_M2 / EMMC_RSTN</text>
<text x="86.4" y="72">/</text>
<text x="8.7" y="143.1">PWM8_M1</text>
<text x="28.2" y="143.1">/I2C3_SCL_M4 / PDM1_SDI3_M0 / JTAG_TCK_M1</text>
<text x="84.1" y="143.4">/ UART2_TX_M1</text>
<text x="104.7" y="143.4">/ SDMMC_D0</text>
<text x="120.4" y="143.1">/ GPIO4_D0_u</text>
<text x="8.7" y="145.7">PWM9_M1</text>
<text x="28.2" y="145.7">/I2C3_SDA_M4 / PDM1_SDI2_M0 / JTAG_TMS_M1</text>
<text x="28.2" y="148.2">/I2C8_SCL_M0 / PDM1_SDI1_M0 / JTAG_TCK_M0</text>
<text x="84.1" y="145.9">/ UART2_RX_M1</text>
<text x="84.1" y="148.5">/ UART5_CTSN_M0</text>
<text x="104.7" y="145.9">/ SDMMC_D1</text>
<text x="104.7" y="148.5">/ SDMMC_D2</text>
<text x="120.4" y="148.2">/ GPIO4_D2_u</text>
<text x="120.4" y="145.7">/ GPIO4_D1_u</text>
<text x="8.7" y="155.8">TEST_CLKOUT_M0</text>
<text x="8.7" y="153.3">PWM7_IR_M1</text>
<text x="8.7" y="150.7">PWM10_M1</text>
<text x="28.2" y="150.7">/I2C8_SDA_M0 / PDM1_SDI0_M0 / JTAG_TMS_M0</text>
<text x="28.2" y="155.8">/CAN0_RX_M1</text>
<text x="28.2" y="153.3">/CAN0_TX_M1</text>
<text x="44.7" y="153.5">/ PDM1_CLK1_M0 / MCU_JTAG_TCK_M0 / UART5_RX_M0</text>
<text x="84.1" y="151">/ UART5_RTSN_M0</text>
<text x="104.7" y="153.5">/ SDMMC_CMD / GPIO4_D4_u</text>
<text x="104.7" y="151">/ SDMMC_D3</text>
<text x="120.4" y="150.7">/ GPIO4_D3_u</text>
<text x="44.7" y="156.1">/ PDM1_CLK0_M0 / MCU_JTAG_TMS_M0 / UART5_TX_M0</text>
<text x="104.7" y="156.1">/ SDMMC_CLK / GPIO4_D5_d</text>
</g>
<g font-size="2.3" fill="#004080">
<text x="89.4" y="64.6">GPIO2_A0_u</text>
<text x="89.3" y="67.1">GPIO2_A1_d</text>
<text x="89.3" y="69.7">GPIO2_A2_d</text>
<text x="89.3" y="72.2">GPIO2_A3_d</text>
<text x="88.2" y="79.8">EMMCIO_1V8</text>
<text x="122.1" y="163.7">VCCIO2_1V8</text>
<text x="127.4" y="184">VCCIO2</text>
</g>
<g font-size="1.8">
<text x="31.7" y="1.9">5</text>
<text x="90.1" y="1.9">4</text>
<text x="148.5" y="1.9">3</text>
<text x="206.8" y="1.9">2</text>
<text x="265.2" y="1.9">1</text>
<text x=".7" y="29.8">D</text>
<text x="295.1" y="29.8">D</text>
<text x=".7" y="80.9">C</text>
<text x="295.1" y="80.9">C</text>
<text x=".7" y="132.1">B</text>
<text x="295.1" y="132.1">B</text>
<text x=".7" y="183.3">A</text>
<text x="295.1" y="183.3">A</text>
<text x="222.3" y="202.3">Date:</text>
<text x="236" y="202.3">Wednesday, October 12, 2022</text>
<text x="273.1" y="202.3">Rev:</text>
<text x="281.7" y="202.3">V1.3</text>
<text x="31.7" y="209.2">5</text>
<text x="90.1" y="209.2">4</text>
<text x="148.5" y="209.2">3</text>
<text x="206.8" y="209.2">2</text>
<text x="222" y="206.1">Designed by:</text>
<text x="236.3" y="205.9">RZF</text>
<text x="246.2" y="206.1">Reviewed by:</text>
<text x="265.2" y="209.2">1</text>
<text x="272.8" y="205.9">Sheet:</text>
<text x="282.5" y="205.9">13</text>
<text x="285.7" y="205.9">of</text>
<text x="288.6" y="205.9">99</text>
</g>
</svg>
